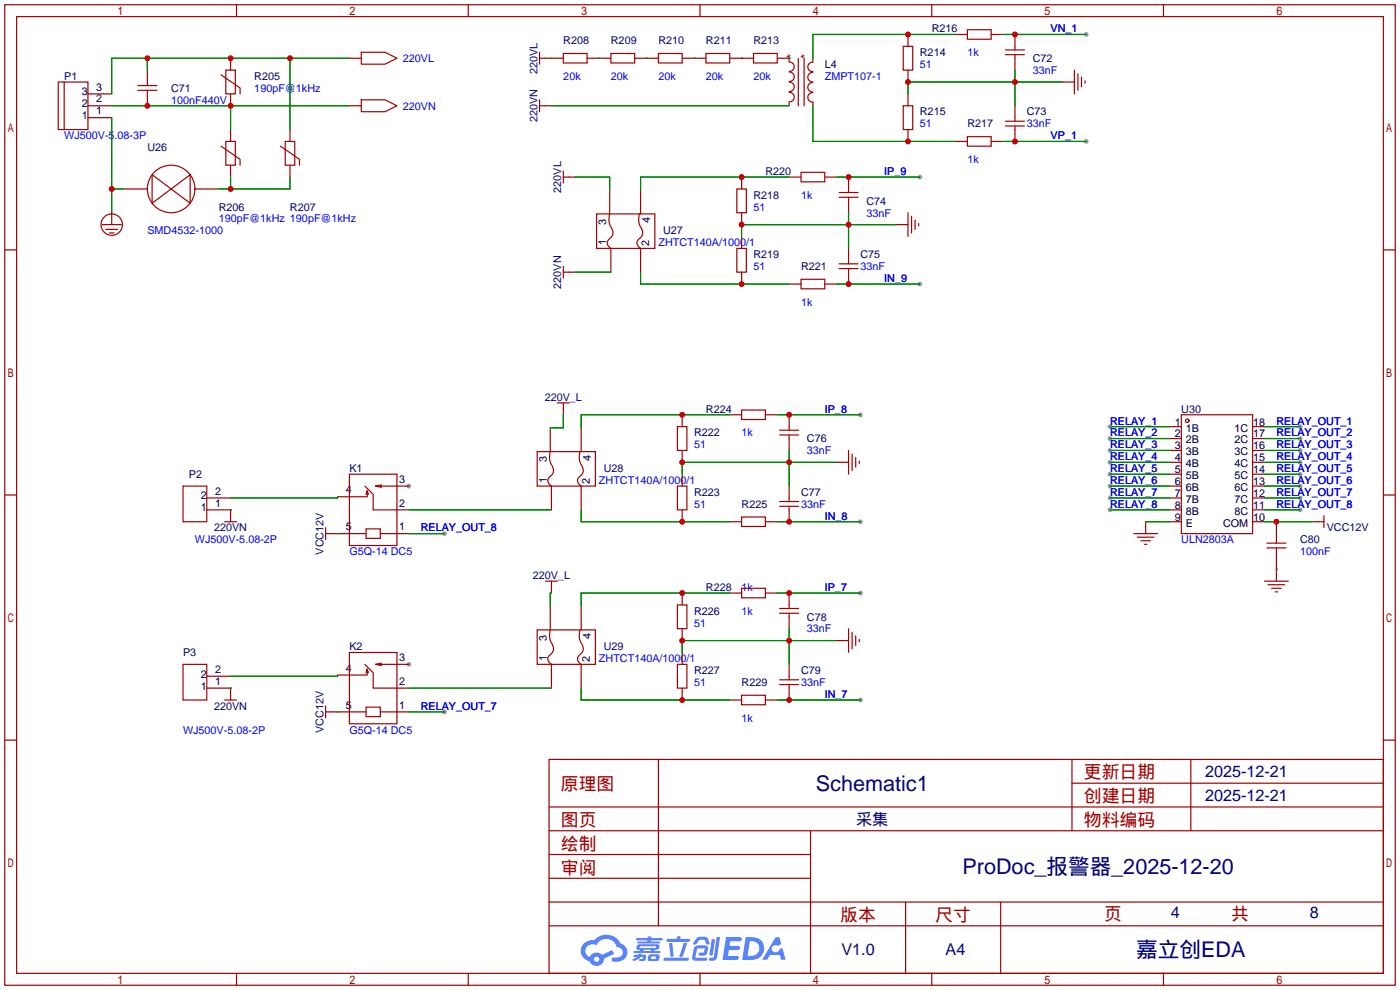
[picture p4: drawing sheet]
<svg xmlns="http://www.w3.org/2000/svg" width="299mm" height="212mm" viewBox="0 0 299 212" stroke-linecap="round" stroke-linejoin="round" font-family="sans-serif">
<g fill="#999">
<circle cx="87.4" cy="103.9" r=".51"/>
<circle cx="87.4" cy="142" r=".51"/>
<circle cx="232.2" cy="30.2" r=".51"/>
<circle cx="232.2" cy="7.4" r=".51"/>
<circle cx="196.6" cy="60.7" r=".51"/>
<circle cx="196.6" cy="37.8" r=".51"/>
<circle cx="95" cy="114" r=".51"/>
<circle cx="95" cy="152.1" r=".51"/>
<circle cx="183.9" cy="111.5" r=".51"/>
<circle cx="183.9" cy="88.6" r=".51"/>
<circle cx="183.9" cy="149.6" r=".51"/>
<circle cx="183.9" cy="126.7" r=".51"/>
<circle cx="237.2" cy="91.2" r=".51"/>
<circle cx="237.2" cy="93.7" r=".51"/>
<circle cx="237.2" cy="96.3" r=".51"/>
<circle cx="237.2" cy="98.8" r=".51"/>
<circle cx="237.2" cy="101.3" r=".51"/>
<circle cx="237.2" cy="103.9" r=".51"/>
<circle cx="237.2" cy="106.4" r=".51"/>
<circle cx="237.2" cy="109" r=".51"/>
<circle cx="277.9" cy="91.2" r=".51"/>
<circle cx="277.9" cy="93.7" r=".51"/>
<circle cx="277.9" cy="96.3" r=".51"/>
<circle cx="277.9" cy="98.8" r=".51"/>
<circle cx="277.9" cy="101.3" r=".51"/>
<circle cx="277.9" cy="103.9" r=".51"/>
<circle cx="277.9" cy="106.4" r=".51"/>
<circle cx="277.9" cy="109" r=".51"/>
</g>
<g fill="none" stroke="#a10000" stroke-width=".25">
<path d="M1 1h297.2v209.6h-297.2zM3.6 3.6h292.1v204.4h-292.1zM50.5 1v2.6M100.1 1v2.6M149.6 1v2.6M199.1 1v2.6M248.7 1v2.6M1 53.4h2.6M295.7 53.4h2.5M1 105.8h2.6M295.7 105.8h2.5M1 158.2h2.6"/>
<path d="M295.7 158.2h2.5M117.3 162.3h178.4v45.7h-178.4zM117.3 177.5h178.4M117.3 172.5h178.4M140.7 162.3v35.6M173.2 177.5v30.5M229.1 162.3v15.2M229.1 167.4h66.6M254.5 162.3v15.2M117.3 182.6h55.9M117.3 197.9h178.4M117.3 192.8h178.4"/>
<path d="M117.3 187.7h55.9M193.5 192.8v15.2M213.9 192.8v15.2M50.5 208v2.6M100.1 208v2.6M149.6 208v2.6M199.1 208v2.6M248.7 208v2.6"/>
</g>
<g fill="#5487ff">
<path d="M155.2 200.3h2.6a.48 .48 0 0 1 .7 .4 .48 .48 0 0 1-.6 .4h-1.8l-.2 1.1h1.9a.43 .43 0 0 1 .4 .4 .43 .43 0 0 1-.5 .4h-1.9l-.2 1.3h1.7a.45 .45 0 0 1 .5 .2 .45 .45 0 0 1-.1 .6h-3.3z"/>
<path d="M165.7 200.3h.9l.4 1.5-.8 .3a.84 .84 0 0 0-1.2 .3 .84 .84 0 0 0 .4 1.1 .84 .84 0 0 0 1.1-.4l.1-.2 .6-.3 .7 2.5h-1l-.2-1h-2.1l-.6 1h-1.1z"/>
<path d="M152.1 200.8h.7l-.5 3.1a.36 .36 0 0 1-.3 .3 .36 .36 0 0 1-.4-.3z"/>
<path d="M153.2 200.2h.7l-.6 4.3a1.13 1.13 0 0 1-1.8 .6l.2-.4h.7l.2-.2z"/>
<path d="M148.9 200.6l.6-.4h1a.77 .77 0 0 1 .9 .5l.3 1-.2 .2h-.5l-.3-.9-.2-.2-1 .1-.7 1-.6-.1-.1-.2z"/>
<path d="M148.4 202.4l.6-.3h1.7a.81 .81 0 0 1 .7 .5 .81 .81 0 0 1-.2 .8 .81 .81 0 0 1-.9 .8h-.7a.32 .32 0 0 1-.3-.3 .32 .32 0 0 1 .4-.3h.7l.2-.9-1.6 .1-.4 1.8 2.2 .1a.32 .32 0 0 1 .3 .4 .32 .32 0 0 1-.4 .2h-2.2l-.5-.3-.1-.5z"/>
<path d="M141.9 204.7h5a.33 .33 0 0 1 .3 .3 .33 .33 0 0 1-.3 .3h-4.9l-.2-.1z"/>
<path d="M146.1 201.5h.8l-.7 2a.98 .98 0 0 1-.7 1.1l-.3-.3z"/>
<path d="M143 201.6h.7l.3 2.5a.34 .34 0 0 1-.3 .4 .34 .34 0 0 1-.4-.3z"/>
<path d="M142.5 200.7h2.1l.3-.6h.6l-.1 .6h1.7a.32 .32 0 0 1 .4 .3 .32 .32 0 0 1-.4 .3h-4.5l-.2-.2z"/>
<path d="M135.5 204.1h.9l.1-.3h.6v.3h.8a.82 .82 0 0 1-.5 1.3h-.8v-.4l.7-.1 .1-.3a.68 .68 0 0 0-1 .4l-1.1 .4-.1-.4 .9-.5h-.7z"/>
<path d="M136 200.5h2.4l.1-.3h.7v.3h2.2l.2 .3-.2 .2h-2.3v.2h1.8l.2 .3-.2 .1h-4.5l-.1-.4h2l.1-.2h-2.3l-.1-.2z"/>
<path d="M159.4 200.3l-.8 4.9h1.7a2.5 2.5 0 0 0 3-2.5 2.5 2.5 0 0 0-3.1-2.4zM160.3 201.1a1.61 1.61 0 0 1 2 1.5 1.61 1.61 0 0 1-1.8 1.7h-.7z"/>
<path d="M136.2 202a.55 .55 0 0 0-.2 .8 .55 .55 0 0 0 .7 .2l.1 .3h-1.3v.3l5.4 .1 .3-.2-.2-.2h-1.2l.2-.3a.7 .7 0 0 0 .8-.3 .7 .7 0 0 0 0-.8l-4.2-.1zM136.8 202.3l3.3-.1 .1 .1-.2 .3h-3.2zM137.5 203h1.7l-.2 .3h-1.4z"/>
<path d="M138.6 204.2a1.05 1.05 0 0 0 0 1.2 2.91 2.91 0 0 0 2.2-.2 .98 .98 0 0 0 0-1.2h-1.6zM139.2 204.5l.9-.1 .1 .4-.2 .2-.8-.1z"/>
<path d="M124.9 201.6a2.23 2.23 0 0 0-.7 2.3 2.23 2.23 0 0 0 1.8 1.6 1.58 1.58 0 0 0 1.8 .9 1.58 1.58 0 0 0 1.3-1.5l2.2-1.1-.5-.7-2.1 1a1.65 1.65 0 0 0-2.7 .4 1.45 1.45 0 0 1-.8-1.9 1.45 1.45 0 0 1 2-.7l.3 .1a2.3 2.3 0 0 1 2.3-1.3 2.3 2.3 0 0 1 2 1.7 1.12 1.12 0 0 1 1.3 1 1.12 1.12 0 0 1-1.1 1.2h-.7a.45 .45 0 0 0-.6 .4 .45 .45 0 0 0 .5 .5 2.21 2.21 0 0 0 2.2-.5 2.21 2.21 0 0 0 .5-2.3 2.13 2.13 0 0 0-1.3-1.1 3.3 3.3 0 0 0-5.6-.7l-1.1 .1zM127 205a.57 .57 0 0 1 1.1 0 .57 .57 0 0 1-1.1 0z"/>
</g>
<g fill="none" stroke="#a10000" stroke-width=".25">
<path d="M13.7 17.5h5.1v10.2h-5.1zM13.7 17.5h-1.3v10.2h1.3M29.5 19.3h4M29.5 18.3h4M31.5 15v3.3M31.5 19.3v3.3M47.2 16l4.1 2.8v1.3M48.3 15h2v5.1h-2zM49.3 12.4v2.6M74.7 12.4h2.5M77.2 11.2h5.1l2.5 1.2-2.5 1.3h-5.1zM115.3 12.4h5.1"/>
<path d="M115.3 11.2v2.5M120.4 11.4h5.1v2.1h-5.1zM125.5 12.4h5.1M130.6 11.4h5v2.1h-5zM135.6 12.4h5.1M140.7 11.4h5.1v2.1h-5.1zM145.8 12.4h5.1M150.9 11.4h5.1v2.1h-5.1zM156 12.4h5M161 11.4h5.1v2.1h-5.1zM166.1 12.4h2.6v.8M168.7 13.2a1.01 1.01 0 0 1 1.1 1 1.01 1.01 0 0 1-1.1 1.1"/>
<path d="M168.7 19.7a1.01 1.01 0 0 1 1.1 1 1.01 1.01 0 0 1-1.1 1.1M168.7 15.4a1.01 1.01 0 0 1 1.1 1 1.01 1.01 0 0 1-1.1 1M168.7 17.5a1.01 1.01 0 0 1 1.1 1.1 1.01 1.01 0 0 1-1.1 1M170.6 12.5v10.1M171.9 12.5v10.1M173.7 17.6a1.01 1.01 0 0 0-1.1 1 1.01 1.01 0 0 0 1.1 1.1M173.7 15.5a1.01 1.01 0 0 0-1.1 1 1.01 1.01 0 0 0 1.1 1M173.7 19.8a1.01 1.01 0 0 0-1.1 1 1.01 1.01 0 0 0 1.1 1M173.7 13.3a1.01 1.01 0 0 0-1.1 1 1.01 1.01 0 0 0 1.1 1M173.7 12.4v.8M193 9.9h2.1v5.1h-2.1zM194.1 7.4v2.5"/>
<path d="M194.1 15v2.5M204.2 7.4h2.6M206.8 6.3h5v2.1h-5zM211.8 7.4h2.6M214.9 11.7h4M214.9 10.7h4M216.9 7.4v3.3M216.9 11.7v3.3M227.1 17.5h2.5M229.6 15v5.1M230.4 15.7v3.6M231.1 16.5v2"/>
<path d="M231.9 17.3v.5M18.8 25.1h5.1M18.8 22.6h5.1M18.8 20.1h5.1M32.5 37.3l4.1 3.1-4.1 3zM47.2 31.2l4.1 2.8v1.3M48.3 30.2h2v5.1h-2zM49.3 20.1v2.5M49.3 27.7v2.5M49.3 35.3v2.5M59.9 31.2l4.1 2.8v1.3M61 30.2h2v5.1h-2z"/>
<path d="M62 27.7v2.5M62 35.3v2.5M74.7 22.6h2.5M77.2 21.3h5.1l2.5 1.3-2.5 1.3h-5.1zM115.3 22.6h2.6M115.3 21.3v2.6M120.4 37.8h2.5M120.4 36.6v2.5M158.5 37.8v2.6M168.7 21.8v.8M168.7 37.8h2.5M171.2 36.8h5.1v2.1h-5.1z"/>
<path d="M173.7 21.8v.8M176.3 37.8h2.5M181.4 37.8v3.3M193 22.6h2.1v5.1h-2.1zM194.1 20.1v2.5M194.1 27.7v2.5M204.2 30.2h2.6M206.8 29.2h5v2h-5zM211.8 30.2h2.6M214.9 25.9h4M214.9 26.9h4M216.9 22.6v3.3"/>
<path d="M216.9 26.9v3.3M21.8 48h4.1M22.6 49h2.5M23.4 49.8h1M23.9 45.5v2.5M26.4 40.4h5.1M36.6 40.4l4-3.1v6.1zM41.7 40.4h5M120.4 56.9v2.5M120.4 58.2h2.5M127.5 45.7h12.5v7.4h-12.5zM130.3 40.6v5.1a4 4 0 0 0 .6 3.6 1.99 1.99 0 0 1-.9 2l-.2 .8 .2 .5 .6 .5v5.1"/>
<path d="M136.7 45.7a4 4 0 0 0 .6 3.6 1.99 1.99 0 0 1-1 2l-.2 .8 .2 .5 .6 .5v5.1M136.9 40.6v5.1M157.5 40.4h2v5.1h-2zM157.5 53.1h2v5.1h-2zM158.5 45.5v2.5M158.5 50.5v2.6M158.5 58.2v2.5M171.2 59.7h5.1v2h-5.1zM179.3 42.2h4.1M179.3 41.1h4.1M179.3 56.4h4.1M179.3 57.4h4.1"/>
<path d="M181.4 42.2v3.3M181.4 53.1v3.3M181.4 57.4v3.3M191.5 48h2.6M194.1 45.5v5M194.8 46.2v3.6M195.6 47v2M196.3 47.8v.5M168.7 60.7h2.5M176.3 60.7h2.5M114.8 96.5h12.5v7.4h-12.5zM117.6 91.4v5.1a4 4 0 0 0 .6 3.6 1.99 1.99 0 0 1-.9 2l-.2 .8 .2 .5 .6 .5v5.1"/>
<path d="M119.1 86.1h2.6M120.4 86.1v2.5M124 96.5a4 4 0 0 0 .6 3.6 1.99 1.99 0 0 1-1 2l-.2 .8 .2 .5 .6 .5v5.1M124.2 91.4v5.1M144.8 91.2h2v5.1h-2zM145.8 88.6v2.6M145.8 96.3v2.5M156 88.6h2.5M158.5 87.6h5.1v2.1h-5.1zM163.6 88.6h2.5M166.6 93h4.1M166.6 91.9h4.1"/>
<path d="M168.7 88.6v3.3M168.7 93v3.3M178.8 98.8h2.6M181.4 96.3v5M182.1 97v3.6M182.9 97.8v2M183.6 98.6v.5M249.9 98.8h2.6M249.9 91.2h2.6M249.9 93.7h2.6M249.9 96.3h2.6M252.5 88.6h15.2v25.4h-15.2z"/>
<path d="M267.7 98.8h2.6M267.7 91.2h2.6M267.7 93.7h2.6M267.7 96.3h2.6M39.1 103.9h5.1v7.6h-5.1zM44.2 109h5.1v2.5M44.2 106.4h5.1M48 111.5h2.5M69.6 114h8.6M69.6 112.8v2.5M74.7 101.3h10.1v15.3h-10.1zM78 103.9l1.8 1.8v3.3h7.6"/>
<path d="M78.2 113h3.1v2.1h-3.1zM78.2 105.7l.3-.8v1.3h-6.4M78.5 104.9l.2 .8M81.3 114h6.1M81.5 103.6l-1.2 .3M87.4 103.9h-7.1l1.2 .2M144.8 103.9h2v5.1h-2zM145.8 101.3v2.6M145.8 109v2.5M156 111.5h2.5M158.5 110.5h5.1v2h-5.1zM163.6 111.5h2.5"/>
<path d="M166.6 107.2h4.1M166.6 108.2h4.1M168.7 103.9v3.3M168.7 108.2v3.3M242.3 114h5.1M243.1 114.8h3.5M243.8 115.6h2.1M244.6 116.3h.5M244.9 111.5v2.5M249.9 109h2.6M249.9 106.4h2.6M249.9 103.9h2.6"/>
<path d="M249.9 111.5h2.6M249.9 101.3h2.6M267.7 109h2.6M267.7 106.4h2.6M267.7 103.9h2.6M267.7 111.5h2.6M267.7 101.3h2.6M270.8 117.1h4M270.8 116.1h4M272.8 111.5v4.6M272.8 117.1v7.1M280.4 111.5h2.6"/>
<path d="M283 110.2v2.6M74.7 139.4h10.1v15.3h-10.1zM114.8 134.6h12.5v7.4h-12.5zM116.6 124.2h2.5M117.6 129.5v5.1a4 4 0 0 0 .6 3.6 1.99 1.99 0 0 1-.9 2l-.2 .8 .2 .5 .6 .5v5.1M117.9 124.2v2.5M124 134.6a4 4 0 0 0 .6 3.6 1.99 1.99 0 0 1-1 2l-.2 .8 .2 .5 .6 .5v5.1M124.2 129.5v5.1M144.8 129.3h2v5.1h-2zM145.8 126.7v2.6M145.8 134.4v2.5M145.8 139.4v2.6"/>
<path d="M156 126.7h2.5M158.5 125.7h5.1v2.1h-5.1zM163.6 126.7h2.5M166.6 131.1h4.1M166.6 130h4.1M168.7 126.7v3.3M168.7 131.1v3.3M178.8 136.9h2.6M181.4 134.4v5M182.1 135.1v3.6M182.9 135.9v2M183.6 136.7v.5"/>
<path d="M270.3 124.2h5M271 125h3.6M271.8 125.7h2M272.5 126.5h.5M39.1 142h5.1v7.6h-5.1zM44.2 147.1h5.1v2.5M44.2 144.5h5.1M48 149.6h2.5M69.6 152.1h8.6M69.6 150.9v2.5M78 142l1.8 1.8v3.3h7.6M78.2 151.1h3.1v2.1h-3.1z"/>
<path d="M78.2 143.8l.3-.8v1.3h-6.4M78.5 143l.2 .8M81.3 152.1h6.1M81.5 141.7l-1.2 .3M87.4 142h-7.1l1.2 .2M144.8 142h2v5.1h-2zM145.8 147.1v2.5M156 149.6h2.5M158.5 148.6h5.1v2h-5.1zM163.6 149.6h2.5M166.6 145.3h4.1M166.6 146.3h4.1"/>
<path d="M168.7 142v3.3M168.7 146.3v3.3"/>
<circle cx="23.9" cy="48" r="2.29"/>
<circle cx="36.6" cy="40.4" r="5.1"/>
<circle cx="253.7" cy="89.9" r=".38"/>
</g>
<g fill="none" stroke="#008700" stroke-width=".25">
<path d="M31.5 12.4v2.6M62 12.4v15.3M74.7 12.4h-50.8v7.7M117.9 12.4h.1M128 12.4h.1M138.2 12.4h.1M148.3 12.4h.1M158.5 12.4h.1M168.7 12.4h.1M204.2 7.4h-30.5v5M214.4 7.4h17.8M216.9 15v7.6"/>
<path d="M227.1 17.5h-33v2.6M23.9 25.1v20.4M23.9 22.6h50.8M49.3 22.6v5.1M49.3 37.8v2.6M62 37.8v2.6h-15.3M117.9 22.6h50.8M122.9 37.8h7.4v2.8M168.7 37.8h-31.8v2.8M173.7 22.6v7.6h30.5M178.8 37.8h17.8M214.4 30.2h17.8"/>
<path d="M23.9 40.4h2.5M122.9 58.2h7.7M136.9 58.2v2.5h31.8M181.4 45.5v7.6M191.5 48h-33v2.5M178.8 60.7h17.8M120.4 88.6v2.8h-2.8M156 88.6h-31.8v2.8M166.1 88.6h17.8M168.7 96.3v7.6M178.8 98.8h-33v2.5M237.2 98.8h12.7"/>
<path d="M237.2 91.2h12.7M237.2 93.7h12.7M237.2 96.3h12.7M270.3 98.8h7.6M270.3 91.2h7.6M270.3 93.7h7.6M270.3 96.3h7.6M49.3 109h.1M72.1 114h.1M72.1 106.2v.2h-22.8M87.4 114h7.6M87.4 109h30.5"/>
<path d="M124.2 109v2.5h31.8M166.1 111.5h17.8M237.2 106.4h12.7M237.2 109h12.7M237.2 101.3h12.7M237.2 103.9h12.7M244.9 111.5h5M270.3 106.4h7.6M270.3 109h7.6M270.3 111.5h10.1M270.3 101.3h7.6M270.3 103.9h7.6"/>
<path d="M117.9 126.7h-.3v2.8M156 126.7h-31.8v2.8M166.1 126.7h17.8M168.7 134.4v7.6M178.8 136.9h-33v2.5M272.8 121.7h.1M49.3 147.1h.1M72.1 152.1h.1M72.1 144.3v.2h-22.8M87.4 152.1h7.6M87.4 147.1h30.5M124.2 147.1v2.5h31.8"/>
<path d="M166.1 149.6h17.8"/>
</g>
<g fill="#c00">
<circle cx="23.9" cy="40.4" r=".63"/>
<circle cx="49.3" cy="40.4" r=".63"/>
<circle cx="49.3" cy="22.6" r=".63"/>
<circle cx="31.5" cy="22.6" r=".63"/>
<circle cx="62" cy="12.4" r=".63"/>
<circle cx="49.3" cy="12.4" r=".63"/>
<circle cx="31.5" cy="12.4" r=".63"/>
<circle cx="194.1" cy="17.5" r=".63"/>
<circle cx="216.9" cy="17.5" r=".63"/>
<circle cx="194.1" cy="7.4" r=".63"/>
<circle cx="194.1" cy="30.2" r=".63"/>
<circle cx="216.9" cy="30.2" r=".63"/>
<circle cx="216.9" cy="7.4" r=".63"/>
<circle cx="158.5" cy="48" r=".63"/>
<circle cx="181.4" cy="48" r=".63"/>
<circle cx="158.5" cy="37.8" r=".63"/>
<circle cx="158.5" cy="60.7" r=".63"/>
<circle cx="181.4" cy="60.7" r=".63"/>
<circle cx="181.4" cy="37.8" r=".63"/>
<circle cx="145.8" cy="98.8" r=".63"/>
<circle cx="168.7" cy="98.8" r=".63"/>
<circle cx="145.8" cy="88.6" r=".63"/>
<circle cx="145.8" cy="111.5" r=".63"/>
<circle cx="168.7" cy="111.5" r=".63"/>
<circle cx="168.7" cy="88.6" r=".63"/>
<circle cx="145.8" cy="136.9" r=".63"/>
<circle cx="168.7" cy="136.9" r=".63"/>
<circle cx="145.8" cy="126.7" r=".63"/>
<circle cx="145.8" cy="149.6" r=".63"/>
<circle cx="168.7" cy="149.6" r=".63"/>
<circle cx="168.7" cy="126.7" r=".63"/>
<circle cx="272.8" cy="111.5" r=".63"/>
</g>
<g font-size="4.6" fill="#000080">
<text x="174.4" y="169">Schematic1</text>
<text x="205.7" y="186.8">ProDoc_报警器_2025-12-20</text>
<text x="242.8" y="204.6">嘉立创EDA</text>
</g>
<g font-size="3.8" fill="#a00000">
<text x="231.6" y="166.4">更新日期</text>
<text x="119.9" y="168.9">原理图</text>
<text x="231.6" y="171.5">创建日期</text>
<text x="119.9" y="176.5">图页</text>
<text x="231.6" y="176.5">物料编码</text>
<text x="119.9" y="181.6">绘制</text>
<text x="119.9" y="186.7">审阅</text>
<text x="179.6" y="196.9">版本</text>
<text x="199.9" y="196.9">尺寸</text>
<text x="236" y="196.6">页</text>
<text x="263.1" y="196.6">共</text>
</g>
<g font-size="3.5" fill="#000080">
<text x="257.6" y="166.1">2025-12-21</text>
<text x="257.6" y="171.1">2025-12-21</text>
<text x="183" y="176.2">采集</text>
<text x="250.2" y="196.3">4</text>
<text x="280" y="196.3">8</text>
<text x="179.8" y="204.2">V1.0</text>
<text x="202.1" y="204.2">A4</text>
</g>
<g font-size="2.9" fill="#a00000">
<text x="170.2" y="12.6" transform="rotate(-90 170.2 12.6)">*</text>
<text x="173.2" y="12.6" transform="rotate(-90 173.2 12.6)">*</text>
</g>
<g font-size="2.3" fill="#000080">
<text x="120.4" y="9.4">R208</text>
<text x="130.6" y="9.4">R209</text>
<text x="140.7" y="9.4">R210</text>
<text x="150.9" y="9.4">R211</text>
<text x="161" y="9.4">R213</text>
<text x="196.6" y="12">R214</text>
<text x="199.1" y="6.9">R216</text>
<text x="13.7" y="17.1">P1</text>
<text x="54.4" y="17.1">R205</text>
<text x="114.9" y="15.8" transform="rotate(-90 114.9 15.8)">220VL</text>
<text x="176.3" y="14.5">L4</text>
<text x="220.7" y="13.3">C72</text>
<text x="36.6" y="19.6">C71</text>
<text x="114.9" y="26.1" transform="rotate(-90 114.9 26.1)">220VN</text>
<text x="196.6" y="24.7">R215</text>
<text x="206.8" y="27.2">R217</text>
<text x="219.5" y="24.7">C73</text>
<text x="31.5" y="32.3">U26</text>
<text x="119.9" y="41.2" transform="rotate(-90 119.9 41.2)">220VL</text>
<text x="163.6" y="37.4">R220</text>
<text x="46.7" y="45">R206</text>
<text x="62" y="45">R207</text>
<text x="161" y="42.5">R218</text>
<text x="185.2" y="43.7">C74</text>
<text x="141.7" y="50.1">U27</text>
<text x="161" y="55.2">R219</text>
<text x="171.2" y="57.7">R221</text>
<text x="183.9" y="55.2">C75</text>
<text x="119.9" y="61.7" transform="rotate(-90 119.9 61.7)">220VN</text>
<text x="116.4" y="85.6">220V_L</text>
<text x="150.9" y="88.2">R224</text>
<text x="252.5" y="88.2">U30</text>
<text x="148.3" y="93.3">R222</text>
<text x="172.5" y="94.5">C76</text>
<text x="74.7" y="100.9">K1</text>
<text x="129" y="100.9">U28</text>
<text x="40.4" y="102.2">P2</text>
<text x="148.3" y="106">R223</text>
<text x="171.2" y="106">C77</text>
<text x="45.7" y="113.6">220VN</text>
<text x="158.5" y="108.5">R225</text>
<text x="283.5" y="113.6">VCC12V</text>
<text x="69.1" y="118.5" transform="rotate(-90 69.1 118.5)">VCC12V</text>
<text x="277.9" y="116.1">C80</text>
<text x="113.9" y="123.7">220V_L</text>
<text x="148.3" y="131.4">R226</text>
<text x="150.9" y="126.3">R228</text>
<text x="172.5" y="132.6">C78</text>
<text x="39.1" y="140.3">P3</text>
<text x="74.7" y="139">K2</text>
<text x="129" y="139">U29</text>
<text x="148.3" y="144.1">R227</text>
<text x="158.5" y="146.6">R229</text>
<text x="171.2" y="144.1">C79</text>
<text x="45.7" y="151.7">220VN</text>
<text x="69.1" y="156.6" transform="rotate(-90 69.1 156.6)">VCC12V</text>
</g>
<g font-size="2.3" fill="#00f">
<text x="206.8" y="12">1k</text>
<text x="224.5" y="6.9">VN_1</text>
<text x="86.1" y="13.3">220VL</text>
<text x="120.4" y="17.1">20k</text>
<text x="130.6" y="17.1">20k</text>
<text x="140.7" y="17.1">20k</text>
<text x="150.9" y="17.1">20k</text>
<text x="161" y="17.1">20k</text>
<text x="176.3" y="17.1">ZMPT107-1</text>
<text x="196.6" y="14.5">51</text>
<text x="220.7" y="15.8">33nF</text>
<text x="36.6" y="22.1">100nF440V</text>
<text x="54.4" y="19.6">190pF@1kHz</text>
<text x="86.1" y="23.4">220VN</text>
<text x="13.7" y="29.8">WJ500V-5.08-3P</text>
<text x="196.6" y="27.2">51</text>
<text x="219.5" y="27.2">33nF</text>
<text x="224.5" y="29.8">VP_1</text>
<text x="206.8" y="34.8">1k</text>
<text x="189" y="37.4">IP_9</text>
<text x="46.7" y="47.5">190pF@1kHz 190pF@1kHz</text>
<text x="161" y="45">51</text>
<text x="171.2" y="42.5">1k</text>
<text x="185.2" y="46.3">33nF</text>
<text x="31.5" y="50.1">SMD4532-1000</text>
<text x="140.7" y="52.6">ZHTCT140A/1000/1</text>
<text x="161" y="57.7">51</text>
<text x="183.9" y="57.7">33nF</text>
<text x="171.2" y="65.3">1k</text>
<text x="189" y="60.2">IN_9</text>
<text x="176.3" y="88.2">IP_8</text>
<text x="148.3" y="95.8">51</text>
<text x="158.5" y="93.3">1k</text>
<text x="237.2" y="90.7">RELAY_1</text>
<text x="237.2" y="93.3">RELAY_2</text>
<text x="237.2" y="95.8">RELAY_3</text>
<text x="272.8" y="90.7">RELAY_OUT_1</text>
<text x="272.8" y="93.3">RELAY_OUT_2</text>
<text x="272.8" y="95.8">RELAY_OUT_3</text>
<text x="172.5" y="97.1">33nF</text>
<text x="237.2" y="98.3">RELAY_4</text>
<text x="237.2" y="100.9">RELAY_5</text>
<text x="272.8" y="98.3">RELAY_OUT_4</text>
<text x="272.8" y="100.9">RELAY_OUT_5</text>
<text x="128" y="103.4">ZHTCT140A/1000/1</text>
<text x="237.2" y="103.4">RELAY_6</text>
<text x="237.2" y="106">RELAY_7</text>
<text x="272.8" y="103.4">RELAY_OUT_6</text>
<text x="272.8" y="106">RELAY_OUT_7</text>
<text x="89.9" y="113.6">RELAY_OUT_8</text>
<text x="148.3" y="108.5">51</text>
<text x="171.2" y="108.5">33nF</text>
<text x="176.3" y="111">IN_8</text>
<text x="237.2" y="108.5">RELAY_8</text>
<text x="272.8" y="108.5">RELAY_OUT_8</text>
<text x="41.7" y="116.1">WJ500V-5.08-2P</text>
<text x="74.7" y="118.7">G5Q-14 DC5</text>
<text x="252.5" y="116.1">ULN2803A</text>
<text x="277.9" y="118.7">100nF</text>
<text x="158.5" y="126.3">1k</text>
<text x="158.5" y="131.4">1k</text>
<text x="176.3" y="126.3">IP_7</text>
<text x="148.3" y="133.9">51</text>
<text x="172.5" y="135.2">33nF</text>
<text x="128" y="141.5">ZHTCT140A/1000/1</text>
<text x="148.3" y="146.6">51</text>
<text x="171.2" y="146.6">33nF</text>
<text x="176.3" y="149.1">IN_7</text>
<text x="89.9" y="151.7">RELAY_OUT_7</text>
<text x="158.5" y="154.2">1k</text>
<text x="39.1" y="156.8">WJ500V-5.08-2P</text>
<text x="74.7" y="156.8">G5Q-14 DC5</text>
</g>
<g font-size="2.3">
<text x="17.5" y="22.9">2</text>
<text x="17.5" y="20.4">3</text>
<text x="20.6" y="21.9">2</text>
<text x="20.6" y="19.3">3</text>
<text x="17.5" y="25.4">1</text>
<text x="20.6" y="24.4">1</text>
<text x="139" y="47.8" transform="rotate(-90 139 47.8)">4</text>
<text x="129.6" y="52.3" transform="rotate(-90 129.6 52.3)">1</text>
<text x="129.6" y="48" transform="rotate(-90 129.6 48)">3</text>
<text x="138.7" y="52.6" transform="rotate(-90 138.7 52.6)">2</text>
<text x="251.1" y="91">1</text>
<text x="251.1" y="93.5">2</text>
<text x="253.4" y="92.2">1B</text>
<text x="253.4" y="94.8">2B</text>
<text x="263.8" y="94.8">2C</text>
<text x="263.8" y="92.2">1C</text>
<text x="267.8" y="93.5">17</text>
<text x="267.8" y="91">18</text>
<text x="116.9" y="98.8" transform="rotate(-90 116.9 98.8)">3</text>
<text x="126.3" y="98.6" transform="rotate(-90 126.3 98.6)">4</text>
<text x="251.1" y="96">3</text>
<text x="251.1" y="98.6">4</text>
<text x="251.1" y="101.1">5</text>
<text x="253.4" y="97.3">3B</text>
<text x="253.4" y="99.8">4B</text>
<text x="263.8" y="99.8">4C</text>
<text x="263.8" y="97.3">3C</text>
<text x="267.8" y="101.1">14</text>
<text x="267.8" y="98.6">15</text>
<text x="267.8" y="96">16</text>
<text x="42.9" y="106.7">2</text>
<text x="46" y="105.7">2</text>
<text x="73.9" y="105.5">4</text>
<text x="85.3" y="103.2">3</text>
<text x="116.9" y="103.1" transform="rotate(-90 116.9 103.1)">1</text>
<text x="126" y="103.4" transform="rotate(-90 126 103.4)">2</text>
<text x="251.1" y="103.7">6</text>
<text x="251.1" y="106.2">7</text>
<text x="253.4" y="102.4">5B</text>
<text x="253.4" y="104.9">6B</text>
<text x="253.4" y="107.5">7B</text>
<text x="263.8" y="107.5">7C</text>
<text x="263.8" y="104.9">6C</text>
<text x="263.8" y="102.4">5C</text>
<text x="267.8" y="106.2">12</text>
<text x="267.8" y="103.7">13</text>
<text x="42.9" y="109.3">1</text>
<text x="46" y="108.2">1</text>
<text x="73.9" y="113.3">5</text>
<text x="85.3" y="108.2">2</text>
<text x="85.3" y="113.3">1</text>
<text x="251.1" y="108.7">8</text>
<text x="251.1" y="111.3">9</text>
<text x="253.4" y="110">8B</text>
<text x="253.4" y="112.5">E</text>
<text x="261.4" y="112.5">COM</text>
<text x="263.8" y="110">8C</text>
<text x="267.8" y="111.3">10</text>
<text x="267.8" y="108.7">11</text>
<text x="116.9" y="136.9" transform="rotate(-90 116.9 136.9)">3</text>
<text x="126.3" y="136.7" transform="rotate(-90 126.3 136.7)">4</text>
<text x="46" y="143.8">2</text>
<text x="73.9" y="143.6">4</text>
<text x="85.3" y="141.3">3</text>
<text x="116.9" y="141.2" transform="rotate(-90 116.9 141.2)">1</text>
<text x="126" y="141.5" transform="rotate(-90 126 141.5)">2</text>
<text x="42.9" y="147.4">1</text>
<text x="42.9" y="144.8">2</text>
<text x="46" y="146.3">1</text>
<text x="85.3" y="146.3">2</text>
<text x="73.9" y="151.4">5</text>
<text x="85.3" y="151.4">1</text>
</g>
</svg>
